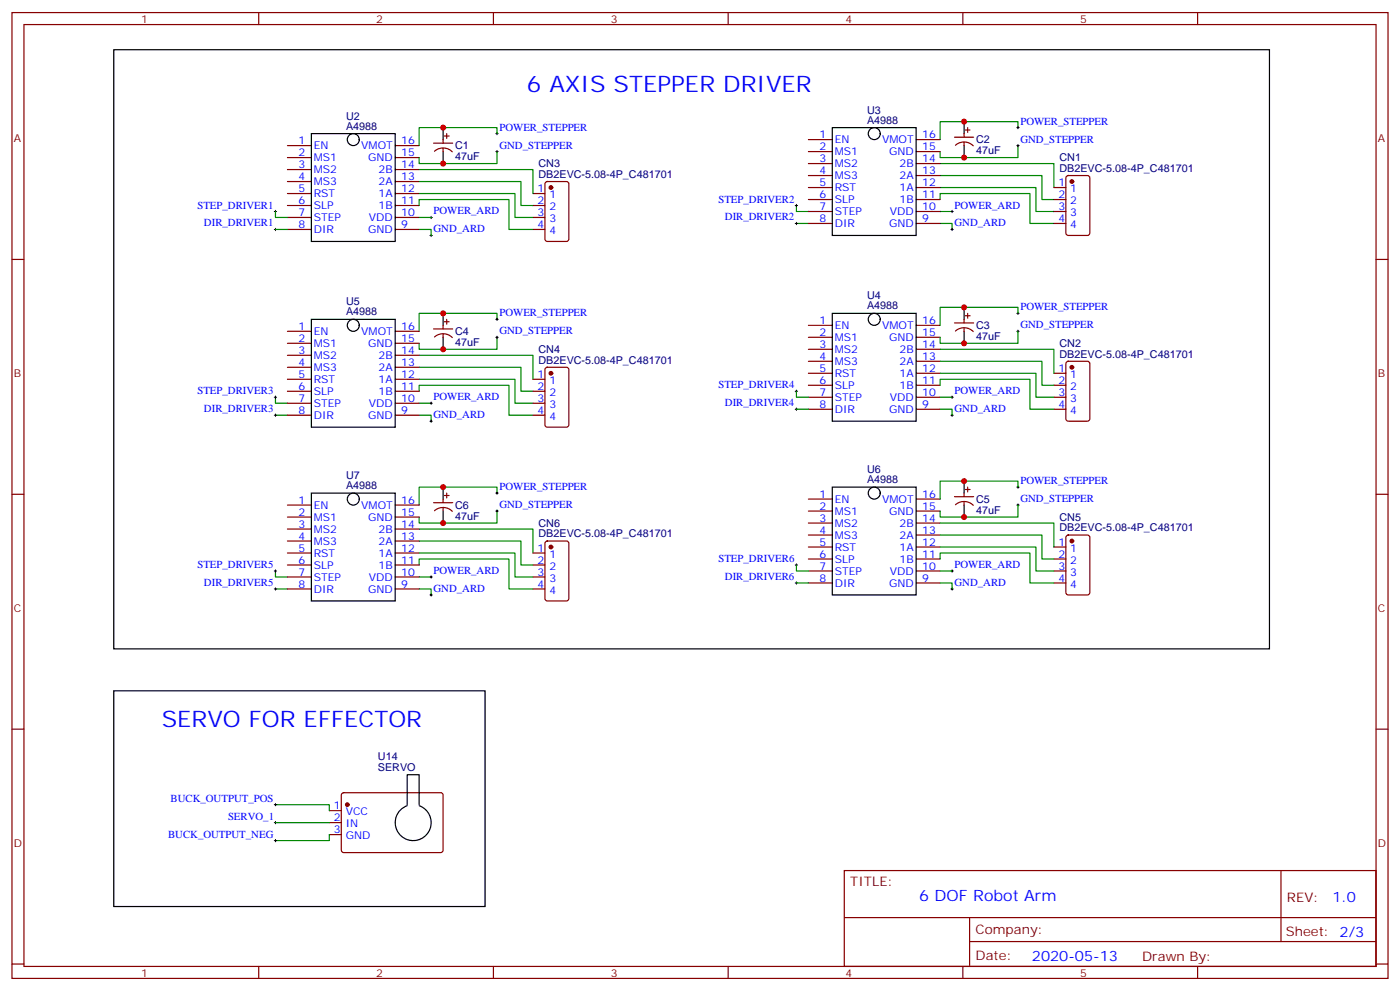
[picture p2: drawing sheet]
<svg xmlns="http://www.w3.org/2000/svg" width="412mm" height="292mm" viewBox="0 0 412 292" stroke-linecap="round" stroke-linejoin="round" font-family="sans-serif">
<g fill="none" stroke="#870000" stroke-width=".35">
<path d="M3.5 3.7h405.4v284.3h-405.4zM7.1 7.2h398.2v277.3h-398.2zM76.2 3.7v3.5M145.3 3.7v3.5M214.5 3.7v3.5M283.6 3.7v3.5M352.8 3.7v3.5M131.6 39.3v1.4M284 39.3v1.1M284.3 38.3h1.5M285 37.6v1.4M84.7 42.9h7"/>
<path d="M84.7 46.4h7M84.7 49.9h7M84.7 53.4h7M84.7 57h7M116.4 42.9h7.1M116.4 46.4h7.1M116.4 49.9h7.1M116.4 53.4h7.1M116.4 57h7.1M127.7 42.2h5.6M128 44.5a3.8 3.8 0 0 1 5.2 .2M130.5 41.1v1.1"/>
<path d="M130.5 43.6v1M130.9 40h1.4M157 57h3.5M160.7 53.7l.5-.3h5.7l.6 .5 .1 16.5-.5 .6-5.9 .1-.6-.5-.1-16.4zM238.1 55.2h7.1M238.1 58.7h7.1M238.1 41.1h7.1M238.1 44.6h7.1M238.1 48.2h7.1M238.1 51.7h7.1M269.9 55.2h7M269.9 58.7h7"/>
<path d="M269.9 41.1h7M269.9 44.6h7M269.9 48.2h7M269.9 51.7h7M281.2 40.4h5.6M281.4 42.8a3.8 3.8 0 0 1 5.3 .1M284 41.8v1.1M310.4 55.2h3.6M310.4 58.7h3.6M314.2 51.9l.5-.2h5.6l.7 .4v16.5l-.4 .7h-5.9l-.7-.4v-16.5zM3.5 76.4h3.6M84.7 60.5h7"/>
<path d="M84.7 64h7M84.7 67.6h7M116.4 60.5h7.1M116.4 64h7.1M116.4 67.6h7.1M157 60.5h3.5M157 64h3.5M157 67.6h3.5M238.1 62.3h7.1M238.1 65.8h7.1M269.9 62.3h7M269.9 65.8h7"/>
<path d="M310.4 62.3h3.6M310.4 65.8h3.6M405.3 76.4h3.6M84.7 97.5h7M116.4 97.5h7.1M127.7 96.8h5.6M128 99.2a3.8 3.8 0 0 1 5.2 .2M130.5 95.8v1M130.5 98.2v1.1M130.9 94.7h1.4M131.6 94v1.4M238.1 95.8h7.1"/>
<path d="M238.1 99.3h7.1M269.9 95.8h7M269.9 99.3h7M281.2 95.1h5.6M281.4 97.5a3.8 3.8 0 0 1 5.3 .1M284 94v1.1M284 96.5v1M284.3 93h1.5M285 92.3v1.4M84.7 111.7h7M84.7 115.2h7M84.7 118.7h7"/>
<path d="M84.7 101.1h7M84.7 104.6h7M84.7 108.1h7M116.4 111.7h7.1M116.4 115.2h7.1M116.4 118.7h7.1M116.4 101.1h7.1M116.4 104.6h7.1M116.4 108.1h7.1M157 111.7h3.5M157 115.2h3.5M157 118.7h3.5"/>
<path d="M160.7 108.3l.5-.2h5.7l.6 .5 .1 16.5-.5 .6-5.9 .1-.6-.5-.1-16.5zM238.1 102.8h7.1M238.1 106.4h7.1M238.1 109.9h7.1M238.1 113.4h7.1M238.1 116.9h7.1M269.9 102.8h7M269.9 106.4h7M269.9 109.9h7M269.9 113.4h7M269.9 116.9h7M310.4 109.9h3.6"/>
<path d="M310.4 113.4h3.6M310.4 116.9h3.6M314.2 106.6l.5-.2h5.6l.7 .4v16.5l-.4 .6-5.9 .1-.7-.5v-16.4zM84.7 122.2h7M116.4 122.2h7.1M157 122.2h3.5M238.1 120.5h7.1M269.9 120.5h7M310.4 120.5h3.6M3.5 145.5h3.6M84.7 148.7h7M84.7 152.2h7"/>
<path d="M84.7 155.8h7M84.7 159.3h7M116.4 148.7h7.1M116.4 152.2h7.1M116.4 155.8h7.1M116.4 159.3h7.1M127.7 148h5.6M128 150.4a3.8 3.8 0 0 1 5.2 .1M130.5 146.9v1.1M130.5 149.4v1.1M130.9 145.9h1.4M131.6 145.2v1.4"/>
<path d="M160.7 159.5l.5-.2h5.7l.6 .4 .1 16.5-.5 .7h-5.9l-.6-.4-.1-16.5zM238.1 146.9h7.1M238.1 150.5h7.1M238.1 154h7.1M238.1 157.5h7.1M269.9 146.9h7M269.9 150.5h7M269.9 154h7M269.9 157.5h7M281.2 146.2h5.6M281.4 148.6a3.8 3.8 0 0 1 5.3 .2M284 145.2v1"/>
<path d="M284 147.6v1.1M284.3 144.1h1.5M285 143.4v1.4M314.2 157.7l.5-.2h5.6l.7 .4v16.5l-.4 .7-5.9 .1-.7-.5v-16.5zM405.3 145.5h3.6M84.7 162.8h7M84.7 166.3h7M84.7 169.9h7M84.7 173.4h7M116.4 162.8h7.1M116.4 166.3h7.1M116.4 169.9h7.1"/>
<path d="M116.4 173.4h7.1M157 162.8h3.5M157 166.3h3.5M157 169.9h3.5M157 173.4h3.5M238.1 161h7.1M238.1 164.6h7.1M238.1 168.1h7.1M238.1 171.6h7.1M269.9 161h7M269.9 164.6h7M269.9 168.1h7"/>
<path d="M269.9 171.6h7M310.4 161h3.6M310.4 164.6h3.6M310.4 168.1h3.6M310.4 171.6h3.6M3.5 214.7h3.6M405.3 214.7h3.6M97 238.7h3.5M100.8 233.6l.4-.2h28.9l.4 .7v16.5l-.7 .4-28.8-.1-.5-.6v-16.2zM97 242.2h3.5M97 245.7h3.5M248.7 256.3h156.6v28.2h-156.6z"/>
<path d="M377.3 256.3v20.9M248.7 270.1h156.5M285.6 277.2h119.6M285.6 270.1v14.2M3.5 283.8h3.6M76.2 284.5v3.5M145.3 284.5v3.5M214.5 284.5v3.5M283.6 284.5v3.5M352.8 284.5v3.5M405.3 283.8h3.6"/>
</g>
<g fill="none" stroke="#000" stroke-width=".35">
<path d="M33.5 14.6h340.4v176.4h-340.4zM91.7 39.3h24.7v31.8h-24.7zM130.5 37.6v3.5M245.2 37.6h24.7v31.7h-24.7zM284 35.8v3.5M130.5 44.6v3.6M284 42.9v3.5M91.7 94h24.7v31.8h-24.7zM130.5 92.3v3.5M130.5 99.3v3.5M245.2 92.3h24.7v31.7h-24.7zM284 90.5v3.5"/>
<path d="M284 97.5v3.6M91.7 145.2h24.7v31.7h-24.7zM130.5 143.4v3.5M130.5 150.5v3.5M245.2 143.4h24.7v31.8h-24.7zM284 141.6v3.6M284 148.7v3.5M33.5 203.4h109.4v63.5h-109.4zM119.9 236.9v-8.8h3.6v8.8M120 237.2a5.3 5.3 0 0 0-2.6 8.1 5.3 5.3 0 0 0 8.6 0 5.3 5.3 0 0 0-2.5-8.1"/>
<circle cx="257.5" cy="39.3" r="1.76"/>
<circle cx="104.1" cy="41.1" r="1.76"/>
<circle cx="104.1" cy="95.8" r="1.76"/>
<circle cx="257.5" cy="94" r="1.76"/>
<circle cx="104.1" cy="146.9" r="1.76"/>
<circle cx="257.5" cy="145.2" r="1.76"/>
</g>
<g fill="none" stroke="#000" stroke-width=".29">
<path d="M146 39.3h.8M146.4 39v.7M299.5 37.6h.7M299.9 37.2v.7M146 44.6h.8M146.4 44.3v.7M299.5 42.9h.7M299.9 42.5v.7M80.8 67.6h.7M80.8 62.3h.7M81.1 61.9v.7M81.1 67.2v.7"/>
<path d="M126.6 69.3h.8M126.6 64h.8M127 63.7v.7M127 69v.7M234.2 60.5h.7M234.2 65.8h.7M234.6 60.1v.8M234.6 65.4v.7M280.1 67.6h.7M280.1 62.3h.7M280.5 61.9v.7M280.5 67.2v.7"/>
<path d="M146 99.3h.8M146 94h.8M146.4 93.7v.7M146.4 99v.7M299.5 92.3h.7M299.5 97.5h.7M299.9 91.9v.7M299.9 97.2v.7M80.8 116.9h.7M81.1 116.6v.7M126.6 118.7h.8M127 118.4v.7"/>
<path d="M234.2 115.2h.7M234.6 114.8v.7M280.1 116.9h.7M280.5 116.6v.7M80.8 122.2h.7M81.1 121.9v.7M126.6 124h.8M127 123.6v.8M234.2 120.5h.7M234.6 120.1v.7M280.1 122.2h.7M280.5 121.9v.7"/>
<path d="M146 150.5h.8M146 145.2h.8M146.4 144.8v.7M146.4 150.1v.7M299.5 143.4h.7M299.5 148.7h.7M299.9 143.1v.7M299.9 148.3v.7M80.8 173.4h.7M80.8 168.1h.7M81.1 167.7v.8M81.1 173v.7"/>
<path d="M126.6 169.9h.8M126.6 175.2h.8M127 169.5v.7M127 174.8v.7M234.2 171.6h.7M234.2 166.3h.7M234.6 166v.7M234.6 171.3v.7M280.1 173.4h.7M280.1 168.1h.7M280.5 167.7v.8M280.5 173v.7"/>
<path d="M80.8 236.9h.7M81.1 236.5v.7M80.8 242.2h.7M80.8 247.5h.7M81.1 241.8v.7M81.1 247.1v.7"/>
</g>
<g fill="#870000" stroke="#870000" stroke-width=".35">
<circle cx="102.3" cy="236.9" r=".53"/>
<circle cx="162.3" cy="55.2" r=".53"/>
<circle cx="315.7" cy="53.4" r=".53"/>
<circle cx="315.7" cy="108.1" r=".53"/>
<circle cx="162.3" cy="109.9" r=".53"/>
<circle cx="315.7" cy="159.3" r=".53"/>
<circle cx="162.3" cy="161" r=".53"/>
</g>
<g fill="none" stroke="#008700" stroke-width=".35">
<path d="M146.4 39.3v-1.7h-22.9v5.3M299.9 37.6v-1.8h-23v5.3M123.5 57h28.2v7h5.3M123.5 53.4h30v7.1h3.5M123.5 49.9h33.5v7.1M146.4 44.6v3.6h-22.9v-1.8M276.9 48.2h33.5v7M276.9 51.7h30v7h3.5M276.9 55.2h28.3v7.1h5.2M276.9 58.7v-1.7h26.5v8.8h7M299.9 42.9v3.5h-23v-1.8M81.1 62.3v1.7h3.6"/>
<path d="M81.1 67.6h3.6M123.5 67.6h3.5v1.7M123.5 60.5v-1.8h26.4v8.9h7.1M123.5 64h3.5M234.6 60.5v1.8h3.5M234.6 65.8h3.5M276.9 65.8h3.6v1.8M276.9 62.3h3.6M146.4 99.3v3.5h-22.9v-1.7M146.4 94v-1.7h-22.9v5.2M299.9 92.3v-1.8h-23v5.3M299.9 97.5v3.6h-23v-1.8"/>
<path d="M81.1 116.9v1.8h3.6M123.5 104.6h33.5v7.1M123.5 108.1h30v7.1h3.5M123.5 111.7h28.2v7h5.3M123.5 115.2v-1.8h26.4v8.8h7.1M123.5 118.7h3.5M234.6 115.2v1.7h3.5M276.9 113.4v-1.7h26.5v8.8h7M276.9 109.9h28.3v7h5.2M276.9 106.4h30v7h3.5M276.9 102.8h33.5v7.1M276.9 116.9h3.6"/>
<path d="M81.1 122.2h3.6M123.5 122.2h3.5v1.8M234.6 120.5h3.5M276.9 120.5h3.6v1.7M123.5 155.8h33.5v7M123.5 159.3h30v7h3.5M146.4 150.5v3.5h-22.9v-1.8M146.4 145.2v-1.8h-22.9v5.3M276.9 157.5h30v7.1h3.5M276.9 154h33.5v7M299.9 143.4v-1.8h-23v5.3M299.9 148.7v3.5h-23v-1.7"/>
<path d="M81.1 168.1v1.8h3.6M81.1 173.4h3.6M123.5 162.8h28.2v7.1h5.3M123.5 166.3v-1.7h26.4v8.8h7.1M123.5 173.4h3.5v1.8M123.5 169.9h3.5M234.6 166.3v1.8h3.5M234.6 171.6h3.5M276.9 171.6h3.6v1.8M276.9 164.6v-1.8h26.5v8.8h7M276.9 161h28.3v7.1h5.2M276.9 168.1h3.6"/>
<path d="M81.1 236.9h15.9v1.8M81.1 242.2h15.9M97 245.7v1.8h-15.9"/>
</g>
<g fill="#c00">
<circle cx="284" cy="152.2" r=".88"/>
<circle cx="284" cy="141.6" r=".88"/>
<circle cx="130.5" cy="143.4" r=".88"/>
<circle cx="130.5" cy="154" r=".88"/>
<circle cx="284" cy="46.4" r=".88"/>
<circle cx="284" cy="35.8" r=".88"/>
<circle cx="130.5" cy="37.6" r=".88"/>
<circle cx="130.5" cy="48.2" r=".88"/>
<circle cx="130.5" cy="102.8" r=".88"/>
<circle cx="130.5" cy="92.3" r=".88"/>
<circle cx="284" cy="90.5" r=".88"/>
<circle cx="284" cy="101.1" r=".88"/>
</g>
<g font-size="6.7" fill="#00f">
<text x="155.2" y="27">6 AXIS STEPPER DRIVER</text>
<text x="47.6" y="214">SERVO FOR EFFECTOR</text>
</g>
<text font-size="4.6" fill="#00f" x="270.8" y="265.3">6 DOF Robot Arm</text>
<g font-size="4.2" fill="#00f">
<text x="392.5" y="265.6">1.0</text>
<text x="304" y="282.9">2020-05-13</text>
</g>
<g font-size="3.9" fill="#800">
<text x="250.5" y="260.9">TITLE:</text>
<text x="379.1" y="265.6">REV:</text>
<text x="287.4" y="275.1">Company:</text>
<text x="378.7" y="275.7">Sheet: 2/3</text>
<text x="287.4" y="282.8">Date:</text>
<text x="336.4" y="282.8">Drawn By:</text>
</g>
<g font-size="3.2" fill="#800">
<text x="41.6" y="6.7">1</text>
<text x="110.8" y="6.7">2</text>
<text x="179.9" y="6.7">3</text>
<text x="249.1" y="6.7">4</text>
<text x="318.2" y="6.7">5</text>
<text x="4.1" y="41.8">A</text>
<text x="405.9" y="41.8">A</text>
<text x="4.1" y="110.9">B</text>
<text x="405.9" y="110.9">B</text>
<text x="4.1" y="180.1">C</text>
<text x="405.9" y="180.1">C</text>
<text x="4.1" y="249.2">D</text>
<text x="405.9" y="249.2">D</text>
<text x="41.6" y="287.5">1</text>
<text x="110.8" y="287.5">2</text>
<text x="179.9" y="287.5">3</text>
<text x="249.1" y="287.5">4</text>
<text x="318.2" y="287.5">5</text>
</g>
<g font-size="3.2" fill="#000080">
<text x="101.9" y="35.2">U2</text>
<text x="255.4" y="33.5">U3</text>
<text x="101.9" y="38.2">A4988</text>
<text x="255.4" y="36.4">A4988</text>
<text x="134.1" y="47.2">47uF</text>
<text x="134.1" y="44">C1</text>
<text x="287.5" y="45.4">47uF</text>
<text x="287.5" y="42.2">C2</text>
<text x="312.1" y="47.4">CN1</text>
<text x="158.6" y="52.4">DB2EVC-5.08-4P_C481701</text>
<text x="158.6" y="49.2">CN3</text>
<text x="312.1" y="50.6">DB2EVC-5.08-4P_C481701</text>
<text x="101.9" y="89.9">U5</text>
<text x="255.4" y="88.1">U4</text>
<text x="101.9" y="92.8">A4988</text>
<text x="255.4" y="91.1">A4988</text>
<text x="134.1" y="101.9">47uF</text>
<text x="134.1" y="98.7">C4</text>
<text x="287.5" y="100.1">47uF</text>
<text x="287.5" y="96.9">C3</text>
<text x="158.6" y="107.1">DB2EVC-5.08-4P_C481701</text>
<text x="158.6" y="103.9">CN4</text>
<text x="312.1" y="105.3">DB2EVC-5.08-4P_C481701</text>
<text x="312.1" y="102.1">CN2</text>
<text x="101.9" y="144">A4988</text>
<text x="101.9" y="141.1">U7</text>
<text x="255.4" y="142.2">A4988</text>
<text x="255.4" y="139.3">U6</text>
<text x="134.1" y="149.8">C6</text>
<text x="287.5" y="148.1">C5</text>
<text x="134.1" y="153">47uF</text>
<text x="158.6" y="155">CN6</text>
<text x="287.5" y="151.3">47uF</text>
<text x="312.1" y="153.3">CN5</text>
<text x="158.6" y="158.2">DB2EVC-5.08-4P_C481701</text>
<text x="312.1" y="156.5">DB2EVC-5.08-4P_C481701</text>
<text x="111.3" y="227">SERVO</text>
<text x="111.3" y="223.8">U14</text>
</g>
<g font-size="3.2" fill="#00f">
<text x="147.1" y="38.5">POWER_STEPPER</text>
<text x="241.4" y="40.7">1</text>
<text x="271.6" y="40.7">16</text>
<text x="300.6" y="42">GND_STEPPER</text>
<text x="300.6" y="36.7">POWER_STEPPER</text>
<text x="87.9" y="42.5">1</text>
<text x="87.9" y="46">2</text>
<text x="92.4" y="43.9">EN</text>
<text x="92.4" y="47.4">MS1</text>
<text x="106.4" y="43.9">VMOT</text>
<text x="108.4" y="47.4">GND</text>
<text x="118.2" y="42.5">16</text>
<text x="118.2" y="46">15</text>
<text x="147.1" y="43.7">GND_STEPPER</text>
<text x="241.4" y="44.3">2</text>
<text x="241.4" y="47.8">3</text>
<text x="245.9" y="42.2">EN</text>
<text x="245.9" y="45.7">MS1</text>
<text x="259.9" y="42.2">VMOT</text>
<text x="261.9" y="45.7">GND</text>
<text x="271.6" y="44.3">15</text>
<text x="271.6" y="47.8">14</text>
<text x="87.9" y="49.6">3</text>
<text x="87.9" y="53.1">4</text>
<text x="92.4" y="51">MS2</text>
<text x="111.5" y="51">2B</text>
<text x="118.2" y="49.6">14</text>
<text x="118.2" y="53.1">13</text>
<text x="241.4" y="51.3">4</text>
<text x="245.9" y="49.2">MS2</text>
<text x="245.9" y="52.7">MS3</text>
<text x="265" y="49.2">2B</text>
<text x="265" y="52.7">2A</text>
<text x="271.6" y="51.3">13</text>
<text x="87.9" y="56.6">5</text>
<text x="92.4" y="54.5">MS3</text>
<text x="92.4" y="58">RST</text>
<text x="111.5" y="54.5">2A</text>
<text x="111.5" y="58">1A</text>
<text x="118.2" y="56.6">12</text>
<text x="158.3" y="56.6">1</text>
<text x="161.8" y="58.4">1</text>
<text x="211.6" y="59.6">STEP_DRIVER2</text>
<text x="241.4" y="54.9">5</text>
<text x="241.4" y="58.4">6</text>
<text x="245.9" y="56.3">RST</text>
<text x="245.9" y="59.8">SLP</text>
<text x="265" y="59.8">1B</text>
<text x="265" y="56.3">1A</text>
<text x="271.6" y="54.9">12</text>
<text x="271.6" y="58.4">11</text>
<text x="311.8" y="54.9">1</text>
<text x="311.8" y="58.4">2</text>
<text x="315.3" y="56.6">1</text>
<text x="58.1" y="61.4">STEP_DRIVER1</text>
<text x="87.9" y="60.1">6</text>
<text x="87.9" y="63.7">7</text>
<text x="92.4" y="61.6">SLP</text>
<text x="92.4" y="65.1">STEP</text>
<text x="108.7" y="65.1">VDD</text>
<text x="111.5" y="61.6">1B</text>
<text x="118.2" y="60.1">11</text>
<text x="118.2" y="63.7">10</text>
<text x="127.7" y="63.1">POWER_ARD</text>
<text x="158.3" y="60.1">2</text>
<text x="158.3" y="63.7">3</text>
<text x="161.8" y="61.9">2</text>
<text x="161.8" y="65.4">3</text>
<text x="213.5" y="64.9">DIR_DRIVER2</text>
<text x="241.4" y="61.9">7</text>
<text x="241.4" y="65.4">8</text>
<text x="245.9" y="63.3">STEP</text>
<text x="262.1" y="63.3">VDD</text>
<text x="271.6" y="61.9">10</text>
<text x="271.6" y="65.4">9</text>
<text x="281.2" y="61.4">POWER_ARD</text>
<text x="311.8" y="61.9">3</text>
<text x="311.8" y="65.4">4</text>
<text x="315.3" y="60.1">2</text>
<text x="315.3" y="63.7">3</text>
<text x="60.1" y="66.7">DIR_DRIVER1</text>
<text x="87.9" y="67.2">8</text>
<text x="92.4" y="68.6">DIR</text>
<text x="108.4" y="68.6">GND</text>
<text x="118.2" y="67.2">9</text>
<text x="127.7" y="68.4">GND_ARD</text>
<text x="158.3" y="67.2">4</text>
<text x="161.8" y="69">4</text>
<text x="245.9" y="66.9">DIR</text>
<text x="261.9" y="66.9">GND</text>
<text x="281.2" y="66.7">GND_ARD</text>
<text x="315.3" y="67.2">4</text>
<text x="147.1" y="93.1">POWER_STEPPER</text>
<text x="241.4" y="95.4">1</text>
<text x="271.6" y="95.4">16</text>
<text x="300.6" y="91.4">POWER_STEPPER</text>
<text x="87.9" y="97.2">1</text>
<text x="87.9" y="100.7">2</text>
<text x="92.4" y="98.6">EN</text>
<text x="106.4" y="98.6">VMOT</text>
<text x="118.2" y="97.2">16</text>
<text x="118.2" y="100.7">15</text>
<text x="147.1" y="98.4">GND_STEPPER</text>
<text x="241.4" y="99">2</text>
<text x="245.9" y="96.8">EN</text>
<text x="245.9" y="100.4">MS1</text>
<text x="259.9" y="96.8">VMOT</text>
<text x="261.9" y="100.4">GND</text>
<text x="271.6" y="99">15</text>
<text x="300.6" y="96.7">GND_STEPPER</text>
<text x="87.9" y="104.2">3</text>
<text x="87.9" y="107.8">4</text>
<text x="92.4" y="102.1">MS1</text>
<text x="92.4" y="105.7">MS2</text>
<text x="108.4" y="102.1">GND</text>
<text x="111.5" y="105.7">2B</text>
<text x="118.2" y="104.2">14</text>
<text x="118.2" y="107.8">13</text>
<text x="241.4" y="102.5">3</text>
<text x="241.4" y="106">4</text>
<text x="245.9" y="103.9">MS2</text>
<text x="245.9" y="107.4">MS3</text>
<text x="265" y="103.9">2B</text>
<text x="265" y="107.4">2A</text>
<text x="271.6" y="102.5">14</text>
<text x="271.6" y="106">13</text>
<text x="87.9" y="111.3">5</text>
<text x="92.4" y="109.2">MS3</text>
<text x="92.4" y="112.7">RST</text>
<text x="111.5" y="109.2">2A</text>
<text x="111.5" y="112.7">1A</text>
<text x="118.2" y="111.3">12</text>
<text x="158.3" y="111.3">1</text>
<text x="161.8" y="113.1">1</text>
<text x="241.4" y="109.5">5</text>
<text x="241.4" y="113.1">6</text>
<text x="245.9" y="110.9">RST</text>
<text x="265" y="110.9">1A</text>
<text x="271.6" y="109.5">12</text>
<text x="271.6" y="113.1">11</text>
<text x="311.8" y="109.5">1</text>
<text x="311.8" y="113.1">2</text>
<text x="315.3" y="111.3">1</text>
<text x="58.1" y="116.1">STEP_DRIVER3</text>
<text x="87.9" y="114.8">6</text>
<text x="87.9" y="118.4">7</text>
<text x="92.4" y="116.2">SLP</text>
<text x="92.4" y="119.8">STEP</text>
<text x="108.7" y="119.8">VDD</text>
<text x="111.5" y="116.2">1B</text>
<text x="118.2" y="114.8">11</text>
<text x="118.2" y="118.4">10</text>
<text x="127.7" y="117.8">POWER_ARD</text>
<text x="158.3" y="114.8">2</text>
<text x="158.3" y="118.4">3</text>
<text x="161.8" y="116.6">2</text>
<text x="211.6" y="114.3">STEP_DRIVER4</text>
<text x="213.5" y="119.6">DIR_DRIVER4</text>
<text x="241.4" y="116.6">7</text>
<text x="245.9" y="114.5">SLP</text>
<text x="245.9" y="118">STEP</text>
<text x="262.1" y="118">VDD</text>
<text x="265" y="114.5">1B</text>
<text x="271.6" y="116.6">10</text>
<text x="281.2" y="116.1">POWER_ARD</text>
<text x="311.8" y="116.6">3</text>
<text x="315.3" y="114.8">2</text>
<text x="315.3" y="118.4">3</text>
<text x="60.1" y="121.4">DIR_DRIVER3</text>
<text x="87.9" y="121.9">8</text>
<text x="92.4" y="123.3">DIR</text>
<text x="108.4" y="123.3">GND</text>
<text x="118.2" y="121.9">9</text>
<text x="127.7" y="123.1">GND_ARD</text>
<text x="158.3" y="121.9">4</text>
<text x="161.8" y="120.1">3</text>
<text x="161.8" y="123.6">4</text>
<text x="241.4" y="120.1">8</text>
<text x="245.9" y="121.5">DIR</text>
<text x="261.9" y="121.5">GND</text>
<text x="271.6" y="120.1">9</text>
<text x="281.2" y="121.4">GND_ARD</text>
<text x="311.8" y="120.1">4</text>
<text x="315.3" y="121.9">4</text>
<text x="300.6" y="142.5">POWER_STEPPER</text>
<text x="87.9" y="148.3">1</text>
<text x="92.4" y="149.8">EN</text>
<text x="106.4" y="149.8">VMOT</text>
<text x="118.2" y="148.3">16</text>
<text x="147.1" y="149.6">GND_STEPPER</text>
<text x="147.1" y="144.3">POWER_STEPPER</text>
<text x="241.4" y="146.6">1</text>
<text x="245.9" y="148">EN</text>
<text x="259.9" y="148">VMOT</text>
<text x="271.6" y="146.6">16</text>
<text x="300.6" y="147.8">GND_STEPPER</text>
<text x="87.9" y="151.9">2</text>
<text x="87.9" y="155.4">3</text>
<text x="92.4" y="153.3">MS1</text>
<text x="108.4" y="153.3">GND</text>
<text x="118.2" y="151.9">15</text>
<text x="118.2" y="155.4">14</text>
<text x="241.4" y="150.1">2</text>
<text x="241.4" y="153.6">3</text>
<text x="245.9" y="151.5">MS1</text>
<text x="245.9" y="155">MS2</text>
<text x="261.9" y="151.5">GND</text>
<text x="265" y="155">2B</text>
<text x="271.6" y="150.1">15</text>
<text x="271.6" y="153.6">14</text>
<text x="87.9" y="158.9">4</text>
<text x="92.4" y="156.8">MS2</text>
<text x="92.4" y="160.3">MS3</text>
<text x="111.5" y="156.8">2B</text>
<text x="111.5" y="160.3">2A</text>
<text x="118.2" y="158.9">13</text>
<text x="241.4" y="157.2">4</text>
<text x="241.4" y="160.7">5</text>
<text x="245.9" y="158.6">MS3</text>
<text x="265" y="158.6">2A</text>
<text x="271.6" y="157.2">13</text>
<text x="271.6" y="160.7">12</text>
<text x="311.8" y="160.7">1</text>
<text x="58.1" y="167.2">STEP_DRIVER5</text>
<text x="87.9" y="162.5">5</text>
<text x="87.9" y="166">6</text>
<text x="92.4" y="163.9">RST</text>
<text x="92.4" y="167.4">SLP</text>
<text x="111.5" y="167.4">1B</text>
<text x="111.5" y="163.9">1A</text>
<text x="118.2" y="162.5">12</text>
<text x="118.2" y="166">11</text>
<text x="158.3" y="162.5">1</text>
<text x="158.3" y="166">2</text>
<text x="161.8" y="164.2">1</text>
<text x="161.8" y="167.7">2</text>
<text x="211.6" y="165.5">STEP_DRIVER6</text>
<text x="241.4" y="164.2">6</text>
<text x="241.4" y="167.7">7</text>
<text x="245.9" y="162.1">RST</text>
<text x="245.9" y="165.6">SLP</text>
<text x="265" y="165.6">1B</text>
<text x="265" y="162.1">1A</text>
<text x="271.6" y="164.2">11</text>
<text x="271.6" y="167.7">10</text>
<text x="281.2" y="167.2">POWER_ARD</text>
<text x="311.8" y="164.2">2</text>
<text x="311.8" y="167.7">3</text>
<text x="315.3" y="162.5">1</text>
<text x="315.3" y="166">2</text>
<text x="60.1" y="172.5">DIR_DRIVER5</text>
<text x="87.9" y="169.5">7</text>
<text x="87.9" y="173">8</text>
<text x="92.4" y="170.9">STEP</text>
<text x="108.7" y="170.9">VDD</text>
<text x="118.2" y="169.5">10</text>
<text x="118.2" y="173">9</text>
<text x="127.7" y="169">POWER_ARD</text>
<text x="158.3" y="169.5">3</text>
<text x="158.3" y="173">4</text>
<text x="161.8" y="171.3">3</text>
<text x="213.5" y="170.7">DIR_DRIVER6</text>
<text x="241.4" y="171.3">8</text>
<text x="245.9" y="169.2">STEP</text>
<text x="245.9" y="172.7">DIR</text>
<text x="261.9" y="172.7">GND</text>
<text x="262.1" y="169.2">VDD</text>
<text x="271.6" y="171.3">9</text>
<text x="281.2" y="172.5">GND_ARD</text>
<text x="311.8" y="171.3">4</text>
<text x="315.3" y="169.5">3</text>
<text x="315.3" y="173">4</text>
<text x="92.4" y="174.4">DIR</text>
<text x="108.4" y="174.4">GND</text>
<text x="127.7" y="174.3">GND_ARD</text>
<text x="161.8" y="174.8">4</text>
<text x="50.2" y="236">BUCK_OUTPUT_POS</text>
<text x="98.4" y="238.3">1</text>
<text x="67.2" y="241.3">SERVO_1</text>
<text x="98.4" y="241.8">2</text>
<text x="98.4" y="245.4">3</text>
<text x="101.8" y="240.1">VCC</text>
<text x="101.8" y="243.6">IN</text>
<text x="49.5" y="246.6">BUCK_OUTPUT_NEG</text>
<text x="101.8" y="247.1">GND</text>
</g>
</svg>
